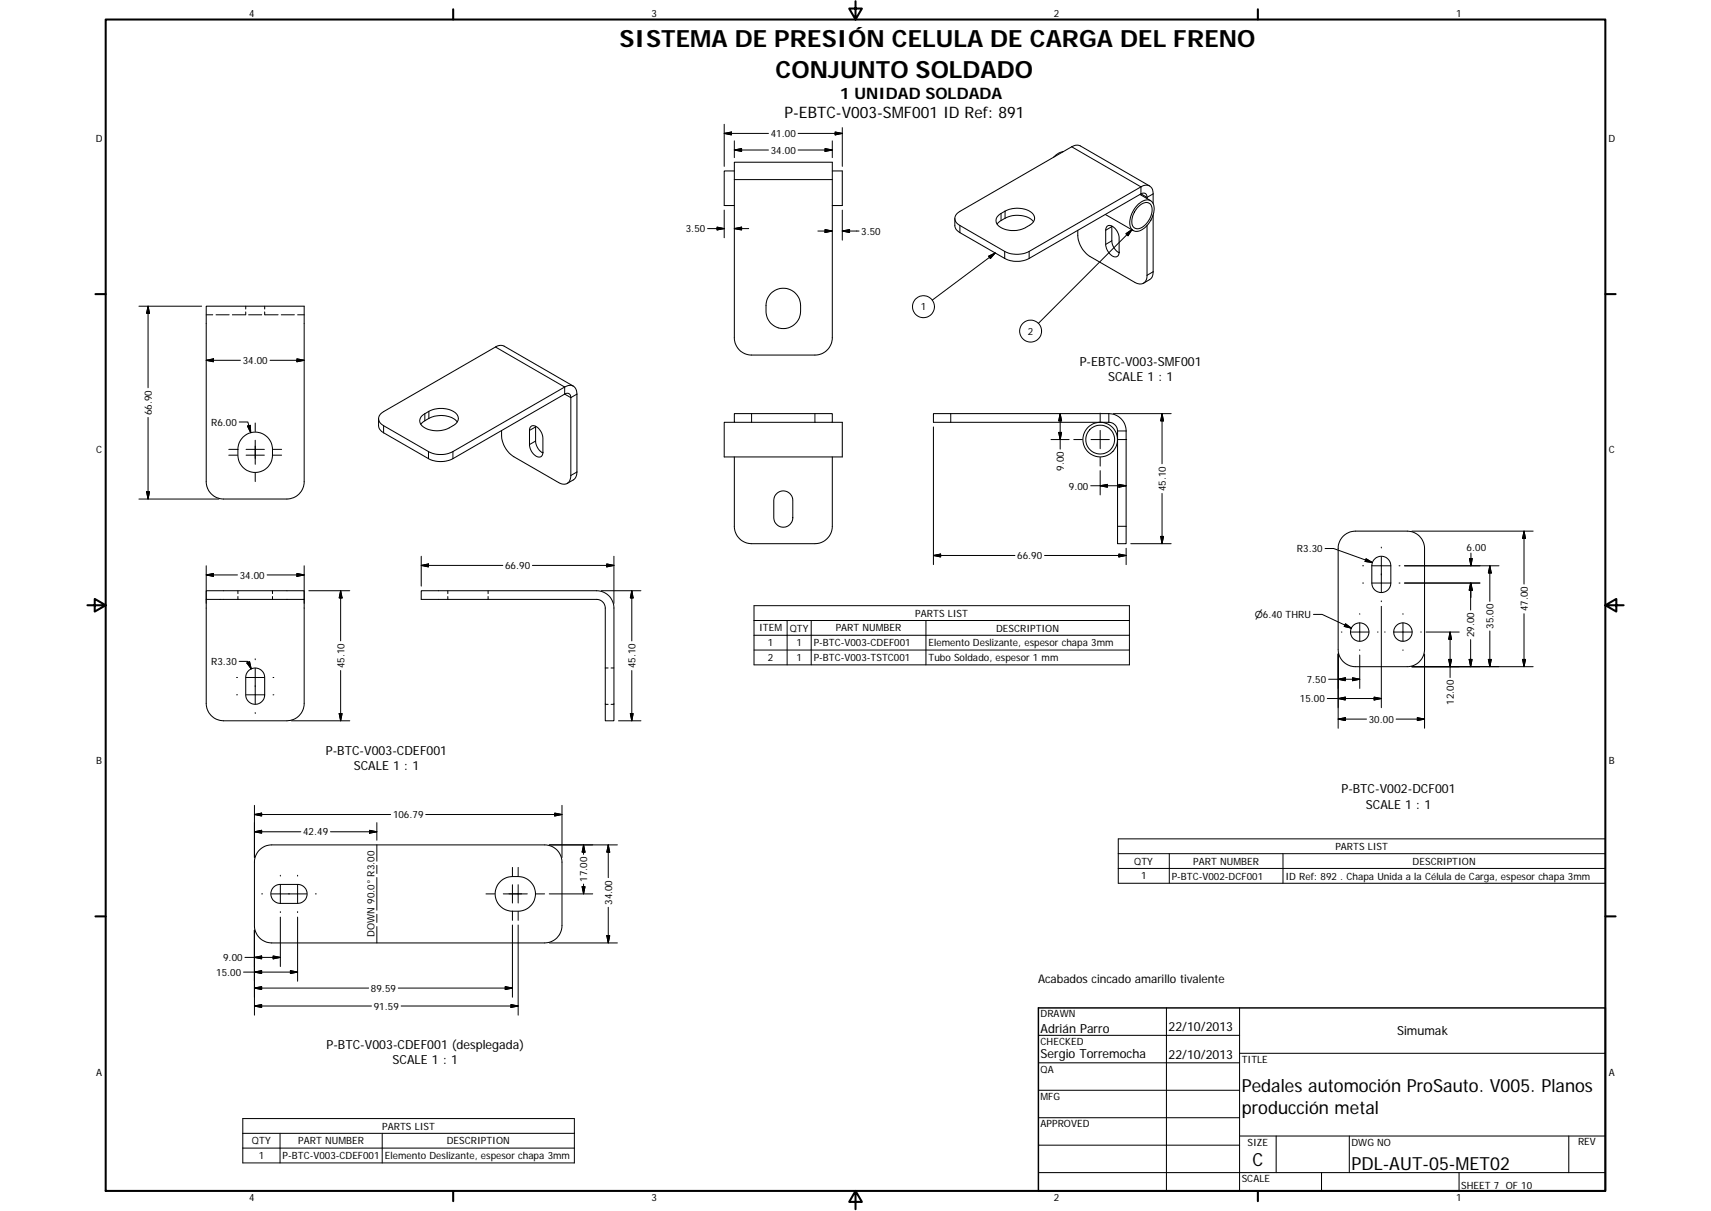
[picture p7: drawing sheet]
<svg xmlns="http://www.w3.org/2000/svg" width="594mm" height="420mm" viewBox="0 0 594 420" stroke-linecap="round" stroke-linejoin="round" font-family="sans-serif">
<g fill="none" stroke="#000" stroke-width=".36">
<path d="M255 59.3h-3.5v12h3.5M255 56.3h34v60.9a6 6 0 0 1-6.1 6h-21.9a6 6 0 0 1-6-6zM289 59.3h3.5v12h-3.5M369.2 52.6a5.4 5.4 0 0 0-3.4 2M346.5 74.9l.3-.3a10.7 10.7 0 0 1 4.7-2.2 7.4 7.4 0 0 1 7.5 2.3 2.55 2.55 0 0 1-1.5 3.5 9.6 9.6 0 0 1-7.4 1.6 4.5 4.5 0 0 1-4.3-3.3l.1-.7zM358.8 76.9a8.5 8.5 0 0 0-9.8-1.2l-1.8 1-1 1M383.8 74.4l9.7 5.6M384.4 78.5a2.89 2.89 0 0 1 3.7 2.1l.5 1.6v5.3a1.55 1.55 0 0 1-1.1 1.7 1.55 1.55 0 0 1-1.9-.8l-.5-.6a4.9 4.9 0 0 1-1.2-3v-5.3zM386 78.4l.2 6.3 .7 1.5 1.7 1.5M395.2 71.8a2.9 2.9 0 0 1 4.4-.8 6.6 6.6 0 0 1-4.6 8.4 2.37 2.37 0 0 1-2-3.4 8.4 8.4 0 0 1 2.2-4.2zM395.3 70.7a3.3 3.3 0 0 1 4.8-.5 7.6 7.6 0 0 1-2.3 8.5 3.4 3.4 0 0 1-4.8 .9 6.3 6.3 0 0 1 .9-7.1zM395.8 67.5l3.7 2.1"/>
<path d="M398.3 68.9a1.38 1.38 0 0 0-.4-1.6 1.38 1.38 0 0 0-1.8 0l-38.8 22.4a9.4 9.4 0 0 1-8.5 0l-15.5-9a2.92 2.92 0 0 1-1.8-2.5v-2.4M398.3 78.3v17.2a2.59 2.59 0 0 1-1.3 2.8 2.59 2.59 0 0 1-3-.3l-15.5-9a9.5 9.5 0 0 1-4.3-7.4v-1.7M399.1 64.5l-24-13.9a3.1 3.1 0 0 0-3 .3l-38.8 22.4a2.58 2.58 0 0 0-1.8 2.5 2.58 2.58 0 0 0 1.8 2.4l15.5 9a9.4 9.4 0 0 0 8.5 0l38.8-22.4a2.57 2.57 0 0 1 3-.3 2.57 2.57 0 0 1 1.3 2.8v3.3M400.4 74.5v19.8a2.84 2.84 0 0 1-1.3 2.7l-2.1 1.3M71.6 106.2h34v60.9a6 6 0 0 1-6 6h-22a6 6 0 0 1-6-6zM71.6 109.2h2.3M75 109.2h4.6M80.7 109.2h4.5M85.3 106.2v1M85.3 108.2v1M86.3 109.2h4.6M91.9 106.2v1"/>
<path d="M91.9 108.2v1M92 109.2h4.6M97.7 109.2h4.5M103.4 109.2h2.2M267.7 101.7a6 6 0 0 1 6.6-1.2 6 6 0 0 1 3.7 5.5v2a6 6 0 0 1-6 6 6 6 0 0 1-6-6v-2a6.1 6.1 0 0 1 1.7-4.3zM199.1 134l-24.1-13.9a2.96 2.96 0 0 0-3 .3l-38.8 22.4a2.58 2.58 0 0 0-1.8 2.5 2.58 2.58 0 0 0 1.8 2.4l15.6 9a9.4 9.4 0 0 0 8.5 0l38.8-22.4a2.59 2.59 0 0 1 3-.3 2.59 2.59 0 0 1 1.2 2.7v27.1a3.1 3.1 0 0 1-1.2 2.7l-2.2 1.2M84.4 151.7a6 6 0 0 1 6.5-1.3 6 6 0 0 1 3.7 5.5v2a6 6 0 0 1-6 6 6 6 0 0 1-6-6v-2a5.9 5.9 0 0 1 1.8-4.2zM131.4 145.2v2.5a3 3 0 0 0 1.8 2.5l15.6 8.9a9.4 9.4 0 0 0 8.5 0l38.8-22.4a1.3 1.3 0 0 1 1.5-.1 1.3 1.3 0 0 1 .6 1.4v27a2.58 2.58 0 0 1-1.2 2.7 2.58 2.58 0 0 1-3-.3l-15.6-8.9a9.3 9.3 0 0 1-4.2-7.4v-1.7M146.4 144.4l.3-.3a10.2 10.2 0 0 1 4.7-2.2 7.2 7.2 0 0 1 7.5 2.3 2.5 2.5 0 0 1-1.5 3.4 9.7 9.7 0 0 1-7.4 1.7 4.1 4.1 0 0 1-4.2-3.7zM158.7 146.4a8.4 8.4 0 0 0-9.8-1.2l-2.1 1.2-.7 .8M184.1 148.2a2.06 2.06 0 0 1 3.2 .8 4.9 4.9 0 0 1 1.2 3v4.9a1.55 1.55 0 0 1-1.1 1.7 1.55 1.55 0 0 1-1.8-.8 5.2 5.2 0 0 1-1.8-3.6v-5.2zM186 147.9l.1 6.2a4.9 4.9 0 0 0 2.4 3.1"/>
<path d="M255 143.5h34v3h-34zM255 158.5v24.1a6 6 0 0 0 6 6h21.9a6.1 6.1 0 0 0 6.1-6v-24.1M289 146.5h3.5v12h-41v-12h3.5M324.1 143.5h60.9a6 6 0 0 1 6 6v39.1h-3v-39.1a3 3 0 0 0-3-3h-60.9zM269.7 171.3a3.3 3.3 0 0 1 3.5-.7 3.3 3.3 0 0 1 2.1 3v6a3.3 3.3 0 0 1-3.3 3.3 3.3 3.3 0 0 1-3.3-3.3v-6.4l.2-.9zM466.4 186a6.2 6.2 0 0 1 4.2-1.7h18a6 6 0 0 1 6 6v35a6 6 0 0 1-6 6h-18a6 6 0 0 1-6-6v-35a6.1 6.1 0 0 1 1.8-4.3zM477.3 194a3.3 3.3 0 0 1 3.6-.7 3.3 3.3 0 0 1 2 3v6a3.3 3.3 0 0 1-3.3 3.3 3.3 3.3 0 0 1-3.3-3.3v-6.4l.3-.9zM71.6 205h34v3h-34zM82.6 205v1M82.6 207v1M94.6 205v1M94.6 207v1"/>
<path d="M105.6 208v36.1a6 6 0 0 1-6 6h-22a6 6 0 0 1-6-6v-36.1M146.3 205h60.9a6 6 0 0 1 6 6v39.1h-3v-39.1a3 3 0 0 0-3-3h-60.9zM155.5 205v1M155.5 207v1M169.5 205v1M169.5 207v1M86.3 232.7a3.3 3.3 0 0 1 3.6-.7 3.3 3.3 0 0 1 2 3.1v6a3.3 3.3 0 0 1-3.3 3.3 3.3 3.3 0 0 1-3.3-3.3v-6.5l.2-.8zM210.2 231.8h1M212.2 231.8h1M210.2 244.4h1M212.2 244.4h1M90.1 294.9a5.9 5.9 0 0 1 4.2-1.8h94.8a6 6 0 0 1 6 6v22a6 6 0 0 1-6 6.1h-94.8a6 6 0 0 1-6-6.1v-22a6.1 6.1 0 0 1 1.8-4.2z"/>
<path d="M95 307.8l1.9-.9h6.4a3.3 3.3 0 0 1 3.3 3.2 3.3 3.3 0 0 1-3.3 3.3h-6a3.3 3.3 0 0 1-3-2 3.3 3.3 0 0 1 .7-3.6zM173.7 305.9a6 6 0 0 1 4.2-1.8h2a6 6 0 0 1 6 6 6 6 0 0 1-6 6h-2a6 6 0 0 1-5.5-3.7 6 6 0 0 1 1.3-6.5zM360.5 359.2h69.9M405 349.7v63.5M430.4 349.7v63.5M360.5 368.7h69.9M360.5 378.3h69.9M430.4 365.4h127M360.5 387.8h69.9M360.5 397.3h69.9M430.4 394.1h127M443.1 394.1v12.7"/>
<path d="M468.5 394.1v12.7M544.7 394.1v12.7M360.5 406.8h196.9M458.8 406.8v6.4M506.6 406.8v6.4"/>
<circle cx="382" cy="152.5" r="6"/>
<circle cx="382" cy="152.5" r="5"/>
<circle cx="472.1" cy="219.3" r="3.2"/>
<circle cx="487.1" cy="219.3" r="3.2"/>
</g>
<g fill="none" stroke="#000" stroke-width=".35">
<path d="M251.5 43.1v14.6M251.5 46.3l2.5-.5v1zM251.5 46.3h15.3M255 52l2.5-.5v1zM255 52h11.8M255 48.9v5.8M277.1 46.3h15.4M286.5 51.5l2.5 .5-2.5 .5zM289 52h-11.9M289 48.9v5.8M290 45.8l2.5 .5-2.5 .5zM292.5 44.3v13.4"/>
<path d="M372.1 50.9l24 13.9v2.5l2.2 1.2 2.1-1.2M245.7 79.3h5.8M249 78.8l2.5 .5-2.5 .5zM251.5 72.9v9.6M255 79.3l2.5-.5v1zM255 79.3h5M255 62.3h34M286.5 79.7l2.5 .5-2.5 .5zM292.5 72.9v10.4M333.3 78.2v2.5M347.6 74.1v2.4M349 73.3v2.4"/>
<path d="M386 78.6l-2.1 1.3M393 79.7l-32.5 32.5M284 80.2h5M292.5 80.2l2.5-.5v1zM292.5 80.2h5.8M343.3 88.9l2.3-1.1-1.7 1.9zM345.6 87.8l-21.9 16.3M348.8 87.2v2.5M357.3 87.2v2.5M386 83.5l-2.1 1.3M390.9 81.1l2.1-1.4-1.4 2.1zM400.4 94.3l-2.1 1.2"/>
<path d="M48.2 106.2h21.8M51.4 106.2v28.3M51.4 106.2l.5 2.5h-1zM71.6 125l2.5-.5v1zM71.6 125h11.9M93.8 125h11.8M103.1 124.5l2.5 .5-2.5 .5zM172 120.4l24.1 13.9v2.4l2.1 1.3 2.1-1.3M51.4 144.8v28.3M79.4 157.9h3.1M79.4 155.9h3.1M83.1 146.4h3l1 3.7"/>
<path d="M85.4 157.9h6.4M85.4 155.9h6.4M85.9 147.8l1-.2 .2 2.5zM88.6 146.7v3M88.6 152.7v8.4M94.8 157.9h3M94.8 155.9h3M133.2 147.7v2.5M147.5 143.6v2.4M148.8 156.7v2.4M148.9 142.7v2.5M157.3 156.7v2.4"/>
<path d="M186 153l-2.2 1.2M186 148.1l-2.2 1.2M261 143.5v3M282.9 143.5v3M324.1 148.1v47.8M330.1 143.5v3M364.9 152.5h6.3M367.6 150h1l-.5 2.5zM368.1 143.5v12.3M368.1 143.5l.5 2.5h-1zM372.8 152.5h3M378.8 152.5h6.4"/>
<path d="M382 143.3v3M382 149.3v6.4M382 158.7v3M385 143.5v3M386.6 143.5h20M388 149.5h3M388.2 152.5h3M403.5 143.5l.5 2.5h-1zM403.5 143.5v17.4M48.2 173.1h27.8M50.9 170.6h1l-.5 2.5zM88.6 164.1v3"/>
<path d="M200.3 163.8l-2.1 1.2M378.7 168.5h12.3M382 163.3v8.4M382 168.5l2.5-.4v.9zM388.5 168.1l2.5 .4-2.5 .5zM403.5 171.2v17.4M71.6 199.5l2.5-.5v1zM71.6 199.5h10.9M71.6 196.3v13.1M92.7 199.5h12.9M103.1 199l2.5 .5-2.5 .5zM105.6 196.3v13.1"/>
<path d="M146.3 193v10.4M146.3 196.2l2.5-.5v1zM146.3 196.2h28.3M184.9 196.2h28.3M210.7 195.7l2.5 .5-2.5 .5zM213.2 193v16.4M324.1 192.7l2.5-.5v1zM324.1 192.7h28.3M362.7 192.7h28.3M388 182.6h3M388.5 192.2l2.5 .5-2.5 .5zM391 190.2v5.7"/>
<path d="M392.6 188.6h14M403 186.1h1l-.5 2.5zM460.1 190.3h3l13.4 4.9M473.1 196.3h.3M474.3 193.9l2.2 1.3-2.5-.4zM476.4 196.3h6.4M479.6 189.8v.3M479.6 193.1v12.4M485.8 196.3h.3M487.7 196.3h32.8M490.2 184.3h42.1M510.2 193.8h1l-.5 2.5z"/>
<path d="M510.7 191.9v4.4M517.3 196.3v12.3M517.3 196.3l.5 2.5h-1zM529.2 184.3v18.3M529.2 184.3l.5 2.5h-1zM107.2 205h14.2M118.3 205v17.4M118.3 205l.5 2.5h-1zM208.8 205h13.7M219.4 205v17.4M219.4 205l.4 2.5h-.9zM261.8 210.1h130.3v20.6h-130.3z"/>
<path d="M261.8 215.3h130.3M273.3 215.3v15.4M281.7 215.3v15.4M321.5 215.3v15.4M456.1 213.2h3l10.1 4.8M465.7 219.3h.2M467.2 216.4l2 1.6-2.5-.7zM468.9 219.3h6.4M472.1 212.9v.2M472.1 216.1v6.4M473.1 202.3h.3M476.4 202.3h6.4"/>
<path d="M478.3 219.3h.2M479.6 208.5v.3M479.6 210.4v35.1M480.8 219.3h.1M483.9 219.3h6.4M485.8 202.3h.3M487.1 212.9v.2M487.1 216.1v6.4M487.7 202.3h26.2M493.3 219.3h.2M495.1 219.3h11.6M503.5 219.3l.5 2.5h-1z"/>
<path d="M503.5 219.3v15.8M510.6 202.3v9.3M510.6 202.3l.5 2.5h-1zM510.7 202.3v5M510.7 202.3l.5 2.5h-1zM517.3 218.9v12.4M529.2 212.9v18.4M82.1 235.1h.4M83 229.5h3l1.2 2.6M85.4 235.1h6.4M85.7 230l.9-.4 .6 2.5zM88.6 228.6v.3"/>
<path d="M88.6 231.9v12.3M94.8 235.1h.3M118.3 232.6v17.5M219.4 232.6v17.5M261.8 220.4h130.3M261.8 225.5h130.3M461.3 235.7h10.8M464.6 226.9v25.8M464.6 235.7l2.5-.5v1zM469.6 235.2l2.5 .5-2.5 .5zM472.1 225.5v.2M472.1 227.3v11.5"/>
<path d="M487.1 225.5v.2M490.2 231.3h42.1M494.6 226.9v25.8M503 228.8h1l-.5 2.5zM510.1 228.8h1l-.5 2.5zM510.6 221.9v9.4M516.8 228.8h1l-.5 2.5zM528.7 228.8h1l-.5 2.5zM82.1 241.1h.4M85.4 241.1h6.4M88.6 247.2v.3M94.8 241.1h.3"/>
<path d="M101.2 250.1h20.2M117.8 247.6h1l-.5 2.5zM214.8 250.1h7.7M218.9 247.6h.9l-.4 2.5zM460.8 242.4h18.8M464.6 249.5l2.5-.5v1zM464.6 242.4l2.5-.5v1zM464.6 249.5h9.9M477.1 241.9l2.5 .5-2.5 .5zM484.8 249.5h9.8M492.1 249l2.5 .5-2.5 .5zM88.3 279.4v18.1"/>
<path d="M195.1 279.4v18.1M88.3 282.6l2.5-.5v1zM88.3 288.6l2.5-.5v1zM88.3 282.6h47.3M88.3 288.6h16.2M114.7 288.6h16.1M128.3 288.1l2.5 .5-2.5 .5zM130.8 285.4v6.1M130.8 293.1v5.7M147.8 282.6h47.3M190.7 293.1h23.7M192.6 282.1l2.5 .5-2.5 .5z"/>
<path d="M202.6 293.1v3.3M202.6 293.1l.5 2.6h-1zM211.2 293.1v11.4M211.2 293.1l.5 2.6h-1zM388.3 296.2h169.1M388.3 291h169.1v15.5h-169.1zM406 296.2v10.3M445.5 296.2v10.3M90.9 310.1h.3M94.2 310.1h12.3M97.3 303.7v.3M97.3 307v6.3"/>
<path d="M97.3 316.3v.3M97.3 318.2v17.1M103.3 303.7v.3M103.3 307v6.3M103.3 316.3v.3M103.3 318.2v22.2M109.5 310.1h.3M130.8 300.2v2.9M130.8 304.5v11.3M130.8 317.2v2.9M168.7 310.1h3.1M174.7 310.1h8.4"/>
<path d="M177.9 300.9v3.1M177.9 307v6.3M177.9 316.3v3M179.9 300.9v3.1M179.9 307v6.3M179.9 316.3v3M186.1 310.1h3M190.7 310.1h15.1M202.1 307.6h1l-.5 2.5zM202.6 306.7v3.4M211.2 314.8v12.4M388.3 301.3h169.1"/>
<path d="M84.6 337.3h18.7M85 332.2h12.3M88.3 322.7v29.5M88.3 332.2l2.5-.5v1zM88.3 337.3l2.5-.5v1zM94.8 331.7l2.5 .5-2.5 .5zM100.8 336.8l2.5 .5-2.5 .5zM130.8 321.5v5.7M177.9 320.9v25.1M179.9 320.9v31.3M190.7 327.2h23.7M210.7 324.6h1l-.5 2.6z"/>
<path d="M88.3 342.8l2.5-.5v1zM88.3 349l2.5-.5v1zM88.3 342.8h39.7M88.3 349h40.7M138.3 342.8h39.6M139.3 349h40.6M175.4 342.3l2.5 .5-2.5 .5zM177.4 348.5l2.5 .5-2.5 .5zM84.3 388.1h115.1v15.4h-115.1zM84.3 393.2h115.1M84.3 398.3h115.1M97.2 393.2v10.3"/>
<path d="M132.7 393.2v10.3"/>
<circle cx="320.6" cy="106.4" r="3.8"/>
<circle cx="357.8" cy="114.9" r="3.8"/>
</g>
<g fill="none" stroke="#000" stroke-width=".71">
<path d="M36.7 6.8h520.7v406.4h-520.7zM157.3 3.2v3.6M297 .4v6.4l-2.2-3.8h4.5l-2.3 3.8M436.7 3.2v3.6M33.1 102h3.6M557.4 102h3.6M30.3 210h6.4l-3.8-2.2v4.4l3.8-2.2M557.4 210l3.8 2.2v-4.4l-3.8 2.2h6.3M33.1 317.9h3.6M557.4 317.9h3.6M157.3 413.2v3.6M297 413.2l2.3 3.8h-4.5l2.2-3.8v6.3"/>
<path d="M436.7 413.2v3.6"/>
</g>
<path d="M360.5 349.7h196.9v63.5h-196.9z" fill="none" stroke="#000" stroke-width=".51"/>
<g fill="#000" stroke="#000" stroke-width=".35">
<path d="M251.5 46.3l2.5-.5v1zM255 52l2.5-.5v1zM286.5 51.5l2.5 .5-2.5 .5zM290 45.8l2.5 .5-2.5 .5zM249 78.8l2.5 .5-2.5 .5zM255 79.3l2.5-.5v1zM292.5 80.2l2.5-.5v1zM286.5 79.7l2.5 .5-2.5 .5zM343.3 88.9l2.3-1.1-1.7 1.9zM390.9 81.1l2.1-1.4-1.4 2.1zM51.4 106.2l.5 2.5h-1zM71.6 125l2.5-.5v1z"/>
<path d="M103.1 124.5l2.5 .5-2.5 .5zM85.9 147.8l1-.2 .2 2.5zM367.6 150h1l-.5 2.5zM368.1 143.5l.5 2.5h-1zM403.5 143.5l.5 2.5h-1zM50.9 170.6h1l-.5 2.5zM382 168.5l2.5-.4v.9zM388.5 168.1l2.5 .4-2.5 .5zM71.6 199.5l2.5-.5v1zM103.1 199l2.5 .5-2.5 .5zM146.3 196.2l2.5-.5v1zM210.7 195.7l2.5 .5-2.5 .5z"/>
<path d="M324.1 192.7l2.5-.5v1zM388.5 192.2l2.5 .5-2.5 .5zM403 186.1h1l-.5 2.5zM474.3 193.9l2.2 1.3-2.5-.4zM510.2 193.8h1l-.5 2.5zM517.3 196.3l.5 2.5h-1zM529.2 184.3l.5 2.5h-1zM118.3 205l.5 2.5h-1zM219.4 205l.4 2.5h-.9zM467.2 216.4l2 1.6-2.5-.7zM510.6 202.3l.5 2.5h-1zM510.7 202.3l.5 2.5h-1z"/>
<path d="M85.7 230l.9-.4 .6 2.5zM464.6 235.7l2.5-.5v1zM469.6 235.2l2.5 .5-2.5 .5zM503 228.8h1l-.5 2.5zM503.5 219.3l.5 2.5h-1zM510.1 228.8h1l-.5 2.5zM516.8 228.8h1l-.5 2.5zM528.7 228.8h1l-.5 2.5zM117.8 247.6h1l-.5 2.5zM218.9 247.6h.9l-.4 2.5zM464.6 249.5l2.5-.5v1zM464.6 242.4l2.5-.5v1z"/>
<path d="M477.1 241.9l2.5 .5-2.5 .5zM492.1 249l2.5 .5-2.5 .5zM88.3 282.6l2.5-.5v1zM88.3 288.6l2.5-.5v1zM128.3 288.1l2.5 .5-2.5 .5zM192.6 282.1l2.5 .5-2.5 .5zM202.6 293.1l.5 2.6h-1zM211.2 293.1l.5 2.6h-1zM202.1 307.6h1l-.5 2.5zM88.3 332.2l2.5-.5v1zM88.3 337.3l2.5-.5v1zM94.8 331.7l2.5 .5-2.5 .5z"/>
<path d="M100.8 336.8l2.5 .5-2.5 .5zM210.7 324.6h1l-.5 2.6zM88.3 342.8l2.5-.5v1zM88.3 349l2.5-.5v1zM175.4 342.3l2.5 .5-2.5 .5zM177.4 348.5l2.5 .5-2.5 .5z"/>
</g>
<g font-size="8.2">
<text x="215.1" y="16.3">SISTEMA DE PRESIÓN CELULA DE CARGA DEL FRENO</text>
<text x="269.3" y="26.9">CONJUNTO SOLDADO</text>
</g>
<g font-size="6.3">
<text x="431.1" y="379">Pedales automoción ProSauto. V005. Planos</text>
<text x="431.1" y="386.6">producción metal</text>
<text x="434.8" y="404.7">C</text>
<text x="469.2" y="406">PDL-AUT-05-MET02</text>
</g>
<g font-size="5.5">
<text x="291.5" y="34.3">1 UNIDAD SOLDADA</text>
<text x="272.4" y="40.9">P-EBTC-V003-SMF001 ID Ref: 891</text>
</g>
<g font-size="4.4">
<text x="374.9" y="126.9">P-EBTC-V003-SMF001</text>
<text x="384.7" y="132.1">SCALE 1 : 1</text>
<text x="113.1" y="262">P-BTC-V003-CDEF001</text>
<text x="122.9" y="267.3">SCALE 1 : 1</text>
<text x="465.8" y="275.3">P-BTC-V002-DCF001</text>
<text x="474.2" y="280.5">SCALE 1 : 1</text>
<text x="361.3" y="358.4">Adrián Parro</text>
<text x="405.8" y="357.8">22/10/2013</text>
<text x="485.1" y="359.2">Simumak</text>
<text x="113.4" y="363.9">P-BTC-V003-CDEF001 (desplegada)</text>
<text x="136.3" y="369.1">SCALE 1 : 1</text>
<text x="361.3" y="367.1">Sergio Torremocha</text>
<text x="405.8" y="367.3">22/10/2013</text>
</g>
<text font-size="4.1" x="360.4" y="341">Acabados cincado amarillo tivalente</text>
<g font-size="3.5">
<text x="86.6" y="5.8">4</text>
<text x="226.3" y="5.8">3</text>
<text x="365.9" y="5.8">2</text>
<text x="505.6" y="5.8">1</text>
<text x="267.6" y="47.6">41.00</text>
<text x="33.2" y="49.4">D</text>
<text x="267.6" y="53.3">34.00</text>
<text x="558.5" y="49.4">D</text>
<text x="238.1" y="80.6">3.50</text>
<text x="299.1" y="81.5">3.50</text>
<text x="319.7" y="107.7">1</text>
<text x="356.9" y="116.2">2</text>
<text x="84.3" y="126.3">34.00</text>
<text x="52.7" y="144" transform="rotate(-90 52.7 144)">66.90</text>
<text x="73.3" y="147.7">R6.00</text>
<text x="33.4" y="157.3">C</text>
<text x="558.6" y="157.3">C</text>
<text x="369.4" y="163.4" transform="rotate(-90 369.4 163.4)">9.00</text>
<text x="371.1" y="169.8">9.00</text>
<text x="404.7" y="170.4" transform="rotate(-90 404.7 170.4)">45.10</text>
<text x="450.3" y="191.6">R3.30</text>
<text x="509.2" y="191.1">6.00</text>
<text x="175.4" y="197.5">66.90</text>
<text x="353.2" y="194">66.90</text>
<text x="83.3" y="200.8">34.00</text>
<text x="317.8" y="214">PARTS LIST</text>
<text x="530.4" y="212.1" transform="rotate(-90 530.4 212.1)">47.00</text>
<text x="263.6" y="219.1">ITEM</text>
<text x="274.2" y="219.1">QTY</text>
<text x="290.2" y="219.1">PART NUMBER</text>
<text x="345.9" y="219.1">DESCRIPTION</text>
<text x="511.9" y="221.1" transform="rotate(-90 511.9 221.1)">29.00</text>
<text x="518.5" y="218.1" transform="rotate(-90 518.5 218.1)">35.00</text>
<text x="266.6" y="224.2">1</text>
<text x="276.6" y="224.2">1</text>
<text x="282.5" y="224.3">P-BTC-V003-CDEF001</text>
<text x="322.4" y="224.3">Elemento Deslizante, espesor chapa 3mm</text>
<text x="73.3" y="230.7">R3.30</text>
<text x="119.6" y="231.8" transform="rotate(-90 119.6 231.8)">45.10</text>
<text x="220.6" y="231.8" transform="rotate(-90 220.6 231.8)">45.10</text>
<text x="266.6" y="229.4">2</text>
<text x="276.6" y="229.4">1</text>
<text x="282.5" y="229.4">P-BTC-V003-TSTC001</text>
<text x="322.4" y="229.4">Tubo Soldado, espesor 1 mm</text>
<text x="453.7" y="236.9">7.50</text>
<text x="451.4" y="243.6">15.00</text>
<text x="504.8" y="244.5" transform="rotate(-90 504.8 244.5)">12.00</text>
<text x="475.2" y="250.8">30.00</text>
<text x="33.4" y="265.2">B</text>
<text x="558.6" y="265.2">B</text>
<text x="136.5" y="283.9">106.79</text>
<text x="105.3" y="289.8">42.49</text>
<text x="463.7" y="294.9">PARTS LIST</text>
<text x="203.9" y="305.9" transform="rotate(-90 203.9 305.9)">17.00</text>
<text x="393.8" y="300">QTY</text>
<text x="396.2" y="305.1">1</text>
<text x="406.9" y="305.2">P-BTC-V002-DCF001</text>
<text x="414.3" y="300">PART NUMBER</text>
<text x="446.4" y="305.3">ID Ref: 892 . Chapa Unida a la Célula de Carga, espesor chapa 3mm</text>
<text x="490.5" y="300">DESCRIPTION</text>
<text x="212.5" y="314" transform="rotate(-90 212.5 314)">34.00</text>
<text x="130" y="325.1" transform="rotate(-90 130 325.1)">DOWN 90.0° R3.00</text>
<text x="77.5" y="333.4">9.00</text>
<text x="75.1" y="338.5">15.00</text>
<text x="128.8" y="344.1">89.59</text>
<text x="129.8" y="350.3">91.59</text>
<text x="361.3" y="353">DRAWN</text>
<text x="361.3" y="362.5">CHECKED</text>
<text x="431.1" y="368.7">TITLE</text>
<text x="33.4" y="373.2">A</text>
<text x="361.3" y="372.1">QA</text>
<text x="558.6" y="373.2">A</text>
<text x="361.3" y="381.6">MFG</text>
<text x="132.7" y="391.9">PARTS LIST</text>
<text x="361.3" y="391.2">APPROVED</text>
<text x="87.5" y="397">QTY</text>
<text x="103.6" y="397">PART NUMBER</text>
<text x="155.1" y="397">DESCRIPTION</text>
<text x="433.2" y="397.5">SIZE</text>
<text x="469.2" y="397.5">DWG NO</text>
<text x="547.9" y="397.4">REV</text>
<text x="89.8" y="402.1">1</text>
<text x="98.1" y="402.2">P-BTC-V003-CDEF001</text>
<text x="133.6" y="402.2">Elemento Deslizante, espesor chapa 3mm</text>
<text x="431.1" y="410.2">SCALE</text>
<text x="507.3" y="412.4">SHEET 7 OF 10</text>
<text x="86.6" y="416.7">4</text>
<text x="226.3" y="416.7">3</text>
<text x="365.9" y="416.7">2</text>
<text x="505.6" y="416.7">1</text>
</g>
<text font-size="3.3" x="435.7" y="214.4">⌀6.40 THRU</text>
</svg>
